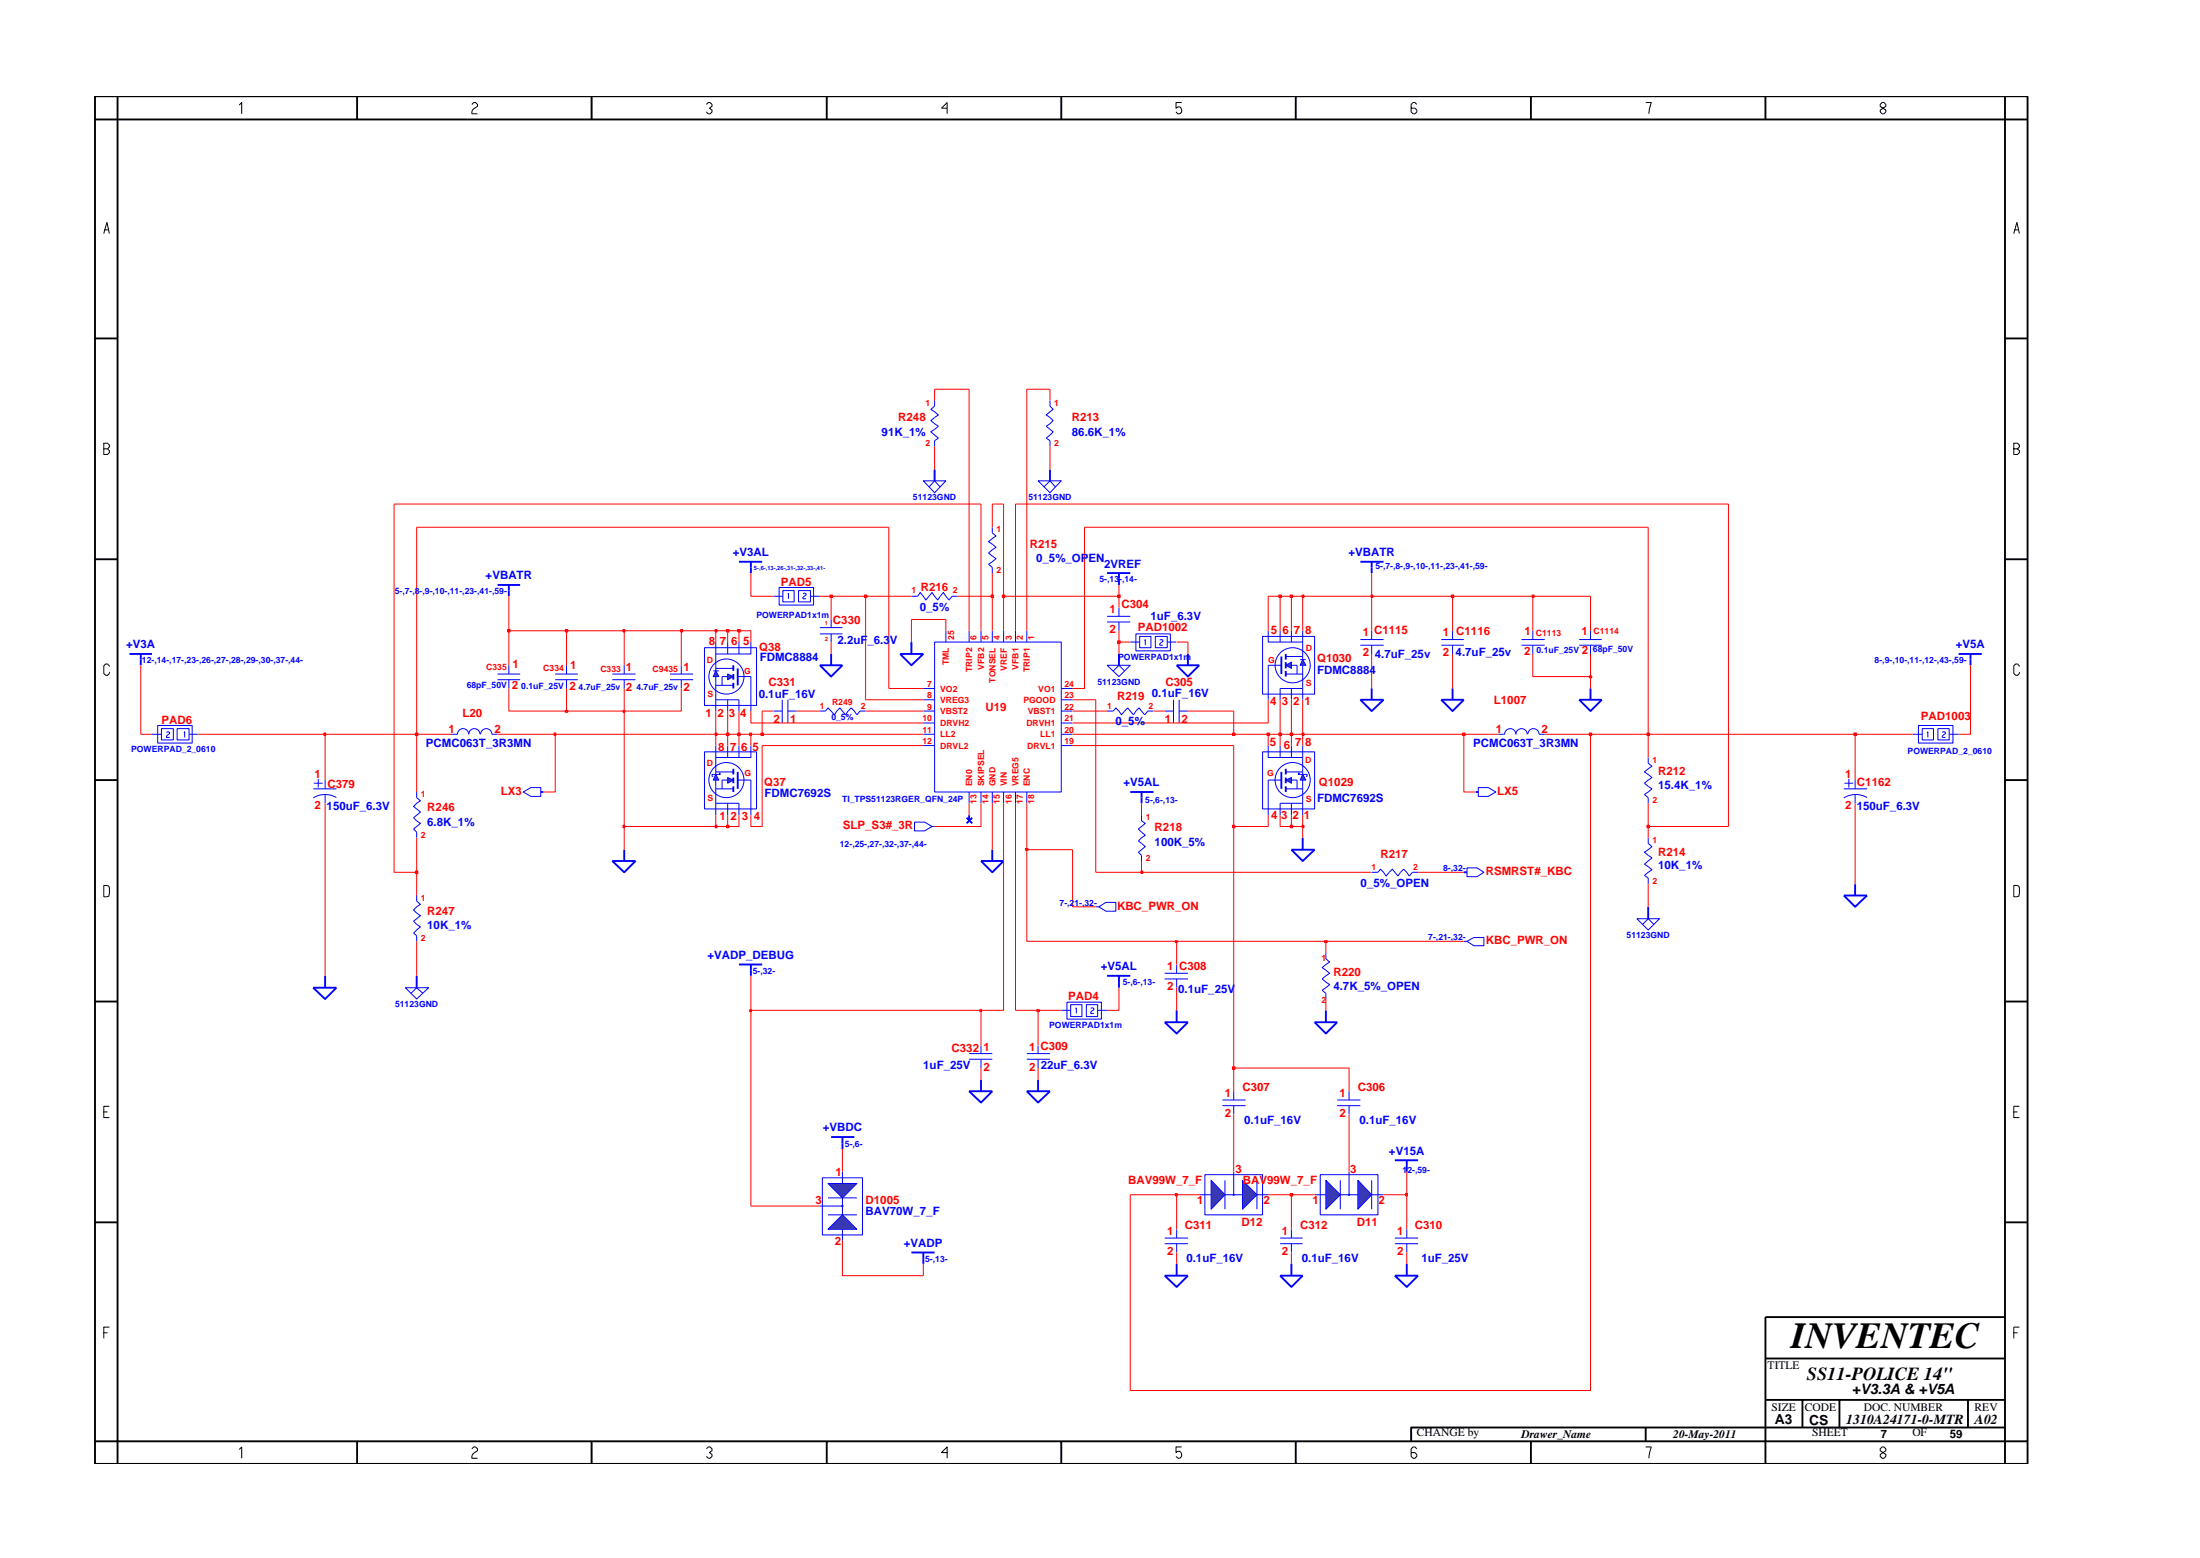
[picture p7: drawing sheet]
<svg xmlns="http://www.w3.org/2000/svg" width="297mm" height="210mm" viewBox="0 0 297 210" stroke-linecap="round" stroke-linejoin="round" font-family="sans-serif">
<g fill="none" stroke="#00f" stroke-width=".14">
<path d="M140.2 64.9h3.1l-1.5 1.6zM140.9 65.7l.9-.8 .7 .8M90.5 91h3.1M90.5 91.7h3.1M92 89.8v1.2M92 91.7v1.2M149.5 89.8h3.1l-1.5 1.5zM150.3 90.5l.8-.7 .7 .7M202.3 99.1h.8a.76 .76 0 0 1 .8-.8 .76 .76 0 0 1 .8 .8 .76 .76 0 0 1 .7-.8 .76 .76 0 0 1 .8 .8M206.3 99.1a.76 .76 0 0 1 .7-.8 .76 .76 0 0 1 .8 .8h.8M213.2 86.3h3.1M213.2 87.1h3.1"/>
<path d="M214.7 85.1v1.2M214.7 87.1v1.2M258.3 99.1h1.2M259 97.9h4.7v2.4h-4.7zM259.5 98.3h1.6v1.6h-1.6zM260.2 98.9l.1-.1v.7M261.6 98.3h1.6v1.6h-1.6zM262.2 98.8h.3h.2v.2a.58 .58 0 0 0-.5 .5h.5M263.2 99.1h1.2M56.3 106.9v.7l.5 .5-1 .7 1 .8-1 .8 1 .7-1 .8 .5 .4v.8M222.5 113.1v.7l.5 .4-1 .8 1 .8-1 .8 1 .8-1 .7 .5 .4v.8"/>
</g>
<path d="M141.8 63.4v1.5M151.1 88.3v1.5M158.9 89.8h3l-1.5 1.5zM160.4 88.3v1.5" fill="none" stroke="#00f" stroke-width=".25"/>
<path d="M167.8 159.3l1.9 1.9-1.9 2z" fill="#3c3cc8"/>
<path d="M167.8 159.3l1.9 1.9-1.9 2zM169.7 159.3v3.9M166.6 161.2h1.2M169.7 161.2h1.5" fill="none" stroke="#00f" stroke-width=".14"/>
<path d="M163.5 159.3l1.9 1.9-1.9 2z" fill="#3c3cc8"/>
<path d="M162.7 158.5h7.8v5.4h-7.8zM163.5 159.3l1.9 1.9-1.9 2zM165.4 159.3v3.9M166.6 158.1v3.1h-1.2M161.9 161.2h1.6" fill="none" stroke="#00f" stroke-width=".14"/>
<circle cx="166.6" cy="161.2" r=".08" fill="#3c3cc8"/>
<g fill="none" stroke="#00f" stroke-width=".14">
<path d="M126.2 54.1v.7l-.5 .4 1 .8-1 .8 1 .7-1 .8 1 .8-.5 .4v.7M60.9 99.1h.9a.76 .76 0 0 1 .7-.8 .76 .76 0 0 1 .8 .8 .76 .76 0 0 1 .7-.8 .76 .76 0 0 1 .8 .8M64.9 99.1a.76 .76 0 0 1 .8-.8 .76 .76 0 0 1 .7 .8h.8M75 91h3M75 91.7h3M76.5 89.8v1.2M76.5 91.7v1.2M124.7 99.1h1.5M124.7 92.9h1.5M124.7 94.4h1.5M124.7 96h1.5M124.7 97.6h1.5"/>
<path d="M126.2 86.6h17.1v20.3h-17.1zM127.7 85.1v1.5M130.8 85.1v1.5M132.5 85.1v1.5M134 85.1v1.5M135.5 85.1v1.5M137.1 85.1v1.5M138.6 85.1v1.5M143.3 99.1h1.5M143.3 92.9h1.5M143.3 94.4h1.5M143.3 96h1.5"/>
<path d="M143.3 97.6h1.5M70.6 106.9l1.1-.6h1.3v1.2h-1.3zM123.5 110.9h1.3l1 .6-1 .6h-1.3zM124.7 100.6h1.5M125.8 111.5h.4M130.8 106.9v1.5M132.5 106.9v1.5M134 106.9v1.5M135.5 106.9v1.5M137.1 106.9v1.5M138.6 106.9v1.5M143.3 100.6h1.5"/>
<path d="M171.2 105.3h1.8M185.2 117.7h.8l.4-.4 .7 .9 .9-.9 .8 .9 .7-.9 .8 .9 .4-.5h.8M222.5 102.2v.8l.5 .4-1 .8 1 .7-1 .8 1 .8-1 .7 .5 .4v.8"/>
<circle cx="166.6" cy="161.2" r=".08"/>
</g>
<g fill="none" stroke="#00f" stroke-width=".25">
<path d="M149.5 77.3h3.1M151.1 77.3v1.6M17.5 88.3h3M19 88.3v1.5M121.5 88.3h3.2l-1.6 1.5zM123.1 86.6v1.7M213.2 94.4h3.1l-1.6 1.6zM214.7 92.9v1.5M73 106.9h.4M173 104.2v2.3M174.4 114.7h3.1l-1.6 1.5zM175.9 113.1v1.6"/>
<path d="M42.3 133.3h3.1l-1.5 1.5zM43.9 131.7v1.6M157.3 138h3.1l-1.5 1.5zM158.9 136.3v1.7M123.1 169h3.1M124.7 169v1.5"/>
</g>
<path d="M175.9 104.5l.4 .8h-.8z" fill="#3c3cc8"/>
<path d="M175.5 104.5h.8M175.9 104.5l.4 .8h-.8z" fill="none" stroke="#00f" stroke-width=".14"/>
<path d="M173.6 105.3l.8-.4v.8z" fill="#3c3cc8"/>
<g fill="none" stroke="#00f" stroke-width=".14">
<path d="M141.8 54.1v.7l.4 .4-.9 .8 .9 .8-.9 .7 .9 .8-.9 .8 .5 .4v.7M67.2 91h3M67.2 91.7h3M68.7 89.8v1.2M68.7 91.7v1.2M82.7 91h3.1M82.7 91.7h3.1M84.3 89.8v1.2M84.3 91.7v1.2M149.5 83.2h3.1M149.5 83.9h3.1M151.1 82v1.2"/>
<path d="M151.1 83.9v1.2M152.6 86.6h1.3M153.4 85.5h4.6v2.3h-4.6zM153.9 85.9h1.5v1.5h-1.5zM154.6 86.5v-.2v.8M156 85.9h1.6v1.5h-1.6zM156.6 86.4l.2-.1 .2 .1v.2a.58 .58 0 0 0-.4 .5h.4M157.3 96h1.1M157.6 86.6h1.2M158.4 94.4v3.2M159.2 96h1.2M159.2 94.4v3.2"/>
<path d="M205.4 86.3h3.2M205.4 87.1h3.2M207 85.1v1.2M207 87.1v1.2M170.5 101.5h7v7.7h-7zM171.2 100.6v1.6h4.7M171.2 105.3v4.7M172.8 100.6v1.6M173.6 105.3l.8-.4v.8zM173.6 106.5h2.3M173.6 104.2h2.3M174.4 105.3h.7v1.2"/>
<path d="M174.4 100.6v1.6M174.4 108.4v1.6M175.5 104.3h-.2v.2h.2M175.9 100.6v3.9M175.9 105.3v4.7M175.9 108.4h-3.1v1.6M176.3 104.5h.2v.3h-.2M198.1 117.1h1.3l1 .6-1 .6h-1.3zM197.6 127h.5M198.1 127l.9-.5h1.4v1.1h-1.4zM165 148.5h3.2M165 149.2h3.2"/>
<path d="M166.6 147.3v1.2M166.6 149.2v1.2"/>
<circle cx="174.5" cy="105.3" r="2.37"/>
</g>
<g fill="none" stroke="#00f" stroke-width=".25">
<path d="M183.7 94.4h3.1l-1.6 1.6zM185.2 92.9v1.5M130.5 110.4l.8 .7M130.8 110v.8M131.3 110.4l-.8 .7M173.6 103.7v.8M173.6 104.9v.8M173.6 106.1v.8M197.6 117.7h.5M99.8 130.2h3.1M101.4 130.2v1.5M138.6 147.3h3.2l-1.6 1.5z"/>
<path d="M140.2 145.7v1.6M172.8 172.2h3.1l-1.5 1.5zM174.4 170.5v1.7"/>
</g>
<path d="M183.3 159.3l1.9 1.9-1.9 2z" fill="#3c3cc8"/>
<path d="M183.3 159.3l1.9 1.9-1.9 2zM185.2 159.3v3.9M182.2 161.2h1.1M185.2 161.2h1.6" fill="none" stroke="#00f" stroke-width=".14"/>
<path d="M179 159.3l2 1.9-2 2z" fill="#3c3cc8"/>
<path d="M178.3 158.5h7.7v5.4h-7.7zM179 159.3l2 1.9-2 2zM181 159.3v3.9M182.2 158.1v3.1h-1.2M177.5 161.2h1.5" fill="none" stroke="#00f" stroke-width=".14"/>
<circle cx="182.2" cy="161.2" r=".08" fill="#3c3cc8"/>
<g fill="none" stroke="#00f" stroke-width=".14">
<path d="M105.2 79.3h4.6v2.4h-4.6zM105.7 79.7h1.5v1.5h-1.5zM107.8 79.7h1.6v1.5h-1.6zM134 71.2v.7l.5 .4-1 .8 1 .8-1 .7 1 .8-1 .7 .5 .5v.7M104.4 96h1.2M104.4 80.5h1.3M105.6 94.4v3.2M106.4 96h1.2M106.4 94.4v3.2M106.4 80.2l.1-.2v.8M108.4 80.1l.3-.1 .1 .1v.2a.58 .58 0 0 0-.4 .5h.4M109.4 80.5h1.3"/>
<path d="M110.7 84.7h3M110.7 85.5h3M112.2 83.6v1.1M112.2 85.5v1.1M183.7 86.3h3.1M183.7 87.1h3.1M185.2 85.1v1.2M185.2 87.1v1.2M194.6 86.3h3M194.6 87.1h3M196.1 85.1v1.2M196.1 87.1v1.2"/>
<path d="M99.6 105.3h1.8M154.1 110v.8l.5 .3-.9 .8 .9 .8-.9 .8 .9 .7-.9 .8 .4 .4v.8M56.3 120.9v.7l.5 .4-1 .8 1 .8-1 .7 1 .8-1 .8 .5 .4v.7M143.3 136.3h1.3M144.1 135.2h4.6v2.3h-4.6zM144.6 135.6h1.5v1.6h-1.5zM145.2 136.2l.1-.2v.8M146.7 135.6h1.5v1.6h-1.5zM147.3 136.1l.2-.1 .2 .1v.2a.58 .58 0 0 0-.4 .5h.4M148.2 136.3h1.3M157.3 131.3h3.1M157.3 132.1h3.1"/>
<path d="M158.9 130.2v1.1M158.9 132.1v1.2M130.8 142.2h3.2M130.8 142.9h3.2M132.5 141.1v1.1M132.5 142.9v1.2M180.5 148.5h3.2M180.5 149.2h3.2M182.2 147.3v1.2M182.2 149.2v1.2M157.3 167.1h3.1M157.3 167.8h3.1"/>
<path d="M158.9 165.9v1.2M158.9 167.8v1.2M172.8 167.1h3.1M172.8 167.8h3.1M174.4 165.9v1.2M174.4 167.8v1.2M188.3 167.1h3.2M188.3 167.8h3.2M189.9 165.9v1.2M189.9 167.8v1.2"/>
<circle cx="182.2" cy="161.2" r=".08"/>
</g>
<g fill="none" stroke="#00f" stroke-width=".25">
<path d="M67.2 78.9h3M68.7 78.9v1.6M99.8 75.8h3.1M101.4 75.8v1.5M183.7 75.8h3.1M185.2 75.8v1.5M194.6 94.4h3l-1.5 1.6zM196.1 92.9v1.5M82.7 116.2h3.1l-1.5 1.5zM84.3 114.7v1.5M99.6 104.2v2.3M152.6 106.9h3.1"/>
<path d="M154.1 106.9v1.5M250.5 119.3v1.6M149.5 131.7h3.1M151.1 131.7v1.6M177.5 138h3l-1.5 1.5zM179 136.3v1.7M249 120.9h3.1l-1.6 1.5zM112.2 153.4h3.2M113.7 153.4v1.7M130.8 147.3h3.2l-1.5 1.5zM132.5 145.7v1.6M188.3 156.6h3.2"/>
<path d="M189.9 156.6v1.5M157.3 172.2h3.1l-1.5 1.5zM158.9 170.5v1.7M188.3 172.2h3.2l-1.6 1.5zM189.9 170.5v1.7"/>
</g>
<path d="M96.6 104.5l.5 .8h-.8z" fill="#3c3cc8"/>
<path d="M96.3 104.5h.8M96.6 104.5l.5 .8h-.8z" fill="none" stroke="#00f" stroke-width=".14"/>
<path d="M98.2 104.9l.8 .4-.8 .4z" fill="#3c3cc8"/>
<g fill="none" stroke="#00f" stroke-width=".14">
<path d="M95.1 101.5h7v7.7h-7zM96.3 104.5h-.2v.3h.2M96.6 106.5h2.4M96.6 104.2h2.4M96.6 100.6v3.9M96.6 105.3v4.7M96.6 108.4h3.2v1.6M97.1 104.3h.1v.2h-.1M98.2 104.9l.8 .4-.8 .4zM98.2 105.3h-.7v1.2M98.2 100.6v1.6M98.2 108.4v1.6"/>
<path d="M99.8 100.6v1.6M101.4 100.6v1.6h-4.8M101.4 105.3v4.7"/>
<circle cx="98.1" cy="105.3" r="2.37"/>
</g>
<path d="M99 103.7v.8M99 104.9v.8M99 106.1v.8" fill="none" stroke="#00f" stroke-width=".25"/>
<path d="M111.8 159.7h3.9l-2 2z" fill="#3c3cc8"/>
<path d="M111.8 159.7h3.9l-2 2z" fill="none" stroke="#00f" stroke-width=".14"/>
<path d="M113.7 163.9l2 2h-3.9z" fill="#3c3cc8"/>
<path d="M110.7 162.8h3M111.8 163.9h3.9M111.8 161.7h3.9M113.7 163.9l2 2h-3.9z" fill="none" stroke="#00f" stroke-width=".14"/>
<circle cx="113.7" cy="162.8" r=".08" fill="#3c3cc8"/>
<g fill="none" stroke="#00f" stroke-width=".14">
<path d="M20.5 99.1h1.3M21.3 97.9h4.6v2.4h-4.6zM21.8 98.3h1.6v1.6h-1.6zM22.5 98.8h.2h.2v.2a.58 .58 0 0 0-.4 .5h.4M23.9 98.3h1.6v1.6h-1.6zM24.8 98.9l.1-.1v.7M25.5 99.1h1.3M99.6 91.3h1.8M149.5 96h.8l.4-.5 .7 1 .9-1 .7 1 .8-1 .8 1 .4-.5h.7M179 128.6v.8l.5 .4-1 .8 1 .7-1 .8 1 .8-1 .7 .5 .5v.7M221 124h3.1l-1.6 1.5zM221.8 124.7l.7-.7 .8 .7"/>
<path d="M111 158.9h5.5v7.8h-5.5zM113.7 158.1v1.6M113.7 161.7v2.2M113.7 165.9v1.5"/>
<circle cx="113.7" cy="162.8" r=".08"/>
</g>
<path d="M99.6 90.2v2.3M222.5 122.4v1.6" fill="none" stroke="#00f" stroke-width=".25"/>
<path d="M96.6 90.5l.5 .8h-.8z" fill="#3c3cc8"/>
<path d="M96.3 90.5h.8M96.6 90.5l.5 .8h-.8z" fill="none" stroke="#00f" stroke-width=".14"/>
<path d="M98.2 91l.8 .3-.8 .4z" fill="#3c3cc8"/>
<g fill="none" stroke="#00f" stroke-width=".14">
<path d="M95.1 87.4h7v7.8h-7zM96.6 92.5h2.4M96.6 90.2h2.4M96.6 86.6v3.9M96.6 91.3v4.7M96.6 94.4h3.2v1.6M98.2 91l.8 .3-.8 .4zM98.2 91.3h-.7v1.2M98.2 86.6v1.7M98.2 94.4v1.6M99.8 86.6v1.7M101.4 86.6v1.7h-4.8"/>
<path d="M101.4 91.3v4.7M171.2 89.8h1.8"/>
<circle cx="98.1" cy="91.3" r="2.37"/>
</g>
<path d="M99 89.8v.7M99 91v.7M99 92.2v.7M173 88.6v2.4" fill="none" stroke="#00f" stroke-width=".25"/>
<path d="M175.9 89l.4 .8h-.8z" fill="#3c3cc8"/>
<path d="M175.5 89h.8M175.9 89l.4 .8h-.8z" fill="none" stroke="#00f" stroke-width=".14"/>
<path d="M173.6 89.8l.8-.4v.8z" fill="#3c3cc8"/>
<g fill="none" stroke="#00f" stroke-width=".14">
<path d="M124.7 64.9h3l-1.5 1.6zM125.4 65.7l.8-.8 .8 .8M110.7 96h.8l.3-.5 .8 1 .8-1 .8 1 .7-1 .8 1 .4-.5h.8M123.1 80.5h.8l.3-.5 .8 1 .8-1 .8 1 .8-1 .7 1 .5-.5h.7M170.5 85.9h7v7.8h-7zM171.2 85.1v1.5h4.7M171.2 89.8v4.6M172.8 85.1v1.5M173.6 89.8l.8-.4v.8zM173.6 91h2.3M173.6 88.6h2.3M174.4 89.8h.7v1.2"/>
<path d="M174.4 85.1v1.5M174.4 92.9v1.5M175.9 85.1v3.9M175.9 89.8v4.6M175.9 92.9h-3.1v1.5M42.3 106.5h3.1M42.4 105.7h1.2M43 105.1v1.2M43.9 105.3v1.2M43.9 107.2v1.2M45.4 107.6a3 3 0 0 0-3.1 .1M199.6 106.3h1.3l1.1 .6-1.1 .6h-1.3z"/>
<path d="M249 106.5h3.1M249 105.7h1.2M249.6 105.1v1.2M250.5 105.3v1.2M250.5 107.2v1.2M252.1 107.6a3 3 0 0 0-3.2 .1M54.7 133.3h3.2l-1.6 1.5zM55.5 134.1l.8-.8 .8 .8M147.9 122.4h.5M148.4 122.4l.9-.6h1.4v1.2h-1.4zM138.6 142.2h3.2M138.6 142.9h3.2"/>
<path d="M140.2 141.1v1.1M140.2 142.9v1.2"/>
<circle cx="174.5" cy="89.8" r="2.37"/>
</g>
<path d="M126.2 63.4v1.5M110.7 89.8h3l-1.5 1.5zM112.2 88.3v1.5M173.6 88.3v.7M173.6 89.4v.8M173.6 90.5v.8M264.4 88.3h3.2M266.1 88.3v1.5M132.5 116.2h3l-1.5 1.5zM134 114.7v1.5M199.3 106.9h.3M56.3 131.7v1.6" fill="none" stroke="#00f" stroke-width=".25"/>
<path d="M214.7 99.1v88.6h-62.1v-26.5h6.3v4.7M101.4 136.3v26.5h9.3M113.7 167.4v4.8h11v-1.7M158.9 169v1.5M174.4 161.2v4.7M174.4 169v1.5M189.9 161.2v4.7M189.9 169v1.5" fill="none" stroke="#f00" stroke-width=".14"/>
<path d="M158.7 161.1h.3v.3h-.3z" fill-rule="evenodd" fill="#8e2323"/>
<path d="M158.7 161.1h.3v.3h-.3zM158.9 161.2h3M171.2 161.2h3.2" fill="none" stroke="#f00" stroke-width=".14"/>
<path d="M174.2 161.1h.3v.3h-.3z" fill-rule="evenodd" fill="#8e2323"/>
<path d="M174.2 161.1h.3v.3h-.3zM174.4 161.2h3.1M186.8 161.2h3.1" fill="none" stroke="#f00" stroke-width=".14"/>
<path d="M189.8 161.1h.2v.3h-.2z" fill-rule="evenodd" fill="#8e2323"/>
<path d="M113.7 155.1v3M132.5 144.1v1.6M140.2 144.1v1.6M166.6 144.1v3.2M166.6 150.4v7.7M182.2 144.1v3.2M182.2 150.4v7.7M189.9 158.1v3.1M189.8 161.1h.2v.3h-.2z" fill="none" stroke="#f00" stroke-width=".14"/>
<path d="M166.4 144h.3v.3h-.3z" fill-rule="evenodd" fill="#8e2323"/>
<path d="M166.6 111.5v32.6h15.6M132.5 136.3v4.8M140.2 136.3v4.8M166.4 144h.3v.3h-.3z" fill="none" stroke="#f00" stroke-width=".14"/>
<path d="M101.2 136.3h.3v.2h-.3z" fill-rule="evenodd" fill="#8e2323"/>
<path d="M101.2 136.3h.3v.2h-.3zM101.4 131.7v4.6h31.1" fill="none" stroke="#f00" stroke-width=".14"/>
<path d="M132.3 136.3h.2v.2h-.2z" fill-rule="evenodd" fill="#8e2323"/>
<path d="M135.5 108.4v27.9h-3M137.1 108.4v27.9h3.1M132.3 136.3h.2v.2h-.2z" fill="none" stroke="#f00" stroke-width=".14"/>
<path d="M140 136.3h.3v.2h-.3z" fill-rule="evenodd" fill="#8e2323"/>
<path d="M43.9 108.4v23.3M56.3 127v4.7M138.6 125.5v1.5h20.3v3.2M140 136.3h.3v.2h-.3zM140.2 136.3h3.1M151.1 133.3v3h-1.6M158.9 133.3v3M179 127v1.6M179 134.8v1.5" fill="none" stroke="#f00" stroke-width=".14"/>
<path d="M158.7 126.9h.3v.3h-.3z" fill-rule="evenodd" fill="#8e2323"/>
<path d="M158.7 126.9h.3v.3h-.3zM158.9 127h20.1" fill="none" stroke="#f00" stroke-width=".14"/>
<path d="M178.8 126.9h.4v.3h-.4z" fill-rule="evenodd" fill="#8e2323"/>
<path d="M53.2 68v49.7h3.1v3.2M138.6 114.7v10.8M144.8 114.7v7.7h3.1M222.5 119.3v3.1M250.5 108.4v10.9M178.8 126.9h.4v.3h-.4zM179 127h18.6" fill="none" stroke="#f00" stroke-width=".14"/>
<path d="M56.1 117.5h.3v.4h-.3z" fill-rule="evenodd" fill="#8e2323"/>
<path d="M147.9 94.4v23.3h6.2M56.1 117.5h.3v.4h-.3zM56.3 113.1v4.6" fill="none" stroke="#f00" stroke-width=".14"/>
<path d="M154 117.5h.3v.4h-.3z" fill-rule="evenodd" fill="#8e2323"/>
<path d="M84.3 111.5v3.2M134 108.4v6.3M154 117.5h.3v.4h-.3zM154.1 116.2v1.5h31.1M191.5 117.7h6.1" fill="none" stroke="#f00" stroke-width=".14"/>
<path d="M138.5 114.5h.3v.3h-.3z" fill-rule="evenodd" fill="#8e2323"/>
<path d="M138.5 114.5h.3v.3h-.3zM138.6 108.4v6.3h6.2M175.9 111.5v1.6M222.5 111.5v1.6" fill="none" stroke="#f00" stroke-width=".14"/>
<path d="M84.1 111.4h.3v.3h-.3z" fill-rule="evenodd" fill="#8e2323"/>
<path d="M84.3 96v15.5h12.3M84.1 111.4h.3v.3h-.3z" fill="none" stroke="#f00" stroke-width=".14"/>
<path d="M96.6 111.4h.2v.3h-.2z" fill-rule="evenodd" fill="#8e2323"/>
<path d="M96.6 111.4h.2v.3h-.2zM96.6 110v1.5h1.6" fill="none" stroke="#f00" stroke-width=".14"/>
<path d="M98.1 111.4h.3v.3h-.3z" fill-rule="evenodd" fill="#8e2323"/>
<path d="M98.1 111.4h.3v.3h-.3zM98.2 110v1.5h1.6v-1.5M102.9 100.6v10.9h-1.5v-1.5M132.5 108.4v3.1h-6.3" fill="none" stroke="#f00" stroke-width=".14"/>
<path d="M166.4 111.4h.3v.3h-.3z" fill-rule="evenodd" fill="#8e2323"/>
<path d="M166.4 111.4h.3v.3h-.3zM166.6 100.6v10.9h4.6v-1.5M172.8 110v1.5h1.6" fill="none" stroke="#f00" stroke-width=".14"/>
<path d="M174.2 111.4h.3v.3h-.3z" fill-rule="evenodd" fill="#8e2323"/>
<path d="M174.2 111.4h.3v.3h-.3zM174.4 110v1.5h1.5" fill="none" stroke="#f00" stroke-width=".14"/>
<path d="M175.8 111.4h.3v.3h-.3z" fill-rule="evenodd" fill="#8e2323"/>
<path d="M175.8 111.4h.3v.3h-.3zM175.9 110v1.5" fill="none" stroke="#f00" stroke-width=".14"/>
<path d="M222.4 111.4h.3v.3h-.3z" fill-rule="evenodd" fill="#8e2323"/>
<g fill="none" stroke="#f00" stroke-width=".14">
<path d="M233.4 68v43.5h-10.9v-3.1M19 89.8v9.3h1.5M26.8 99.1h17.1v6.2M56.3 99.1v7.8M75 99.1v7.8h-1.6M96.6 99.1v1.5M98.2 99.1v1.5M99.8 99.1v1.5M101.4 99.1v1.5M171.2 99.1v1.5M172.8 99.1v1.5M174.4 99.1v1.5"/>
<path d="M175.9 99.1v1.5M197.6 99.1v7.8h1.7M222.5 99.1v3.1M250.5 99.1v6.2M102.9 100.6h21.8M130.8 108.4v1.6M144.8 100.6h21.8M154.1 108.4v1.6M222.4 111.4h.3v.3h-.3z"/>
</g>
<path d="M43.7 98.9h.3v.4h-.3z" fill-rule="evenodd" fill="#8e2323"/>
<path d="M43.7 98.9h.3v.4h-.3zM43.9 99.1h12.4" fill="none" stroke="#f00" stroke-width=".14"/>
<path d="M56.1 98.9h.3v.4h-.3z" fill-rule="evenodd" fill="#8e2323"/>
<path d="M56.3 71.2v27.9h4.6M56.1 98.9h.3v.4h-.3zM67.2 99.1h7.8" fill="none" stroke="#f00" stroke-width=".14"/>
<path d="M74.8 98.9h.3v.4h-.3z" fill-rule="evenodd" fill="#8e2323"/>
<path d="M74.8 98.9h.3v.4h-.3zM75 99.1h21.6" fill="none" stroke="#f00" stroke-width=".14"/>
<path d="M96.6 98.9h.2v.4h-.2z" fill-rule="evenodd" fill="#8e2323"/>
<path d="M96.6 98.9h.2v.4h-.2zM96.6 96v3.1h1.6" fill="none" stroke="#f00" stroke-width=".14"/>
<path d="M98.1 98.9h.3v.4h-.3z" fill-rule="evenodd" fill="#8e2323"/>
<path d="M98.1 98.9h.3v.4h-.3zM98.2 96v3.1h1.6" fill="none" stroke="#f00" stroke-width=".14"/>
<path d="M99.6 98.9h.3v.4h-.3z" fill-rule="evenodd" fill="#8e2323"/>
<path d="M99.6 98.9h.3v.4h-.3zM99.8 96v3.1h1.6" fill="none" stroke="#f00" stroke-width=".14"/>
<path d="M101.2 98.9h.3v.4h-.3z" fill-rule="evenodd" fill="#8e2323"/>
<path d="M101.2 98.9h.3v.4h-.3zM101.4 99.1h1.5" fill="none" stroke="#f00" stroke-width=".14"/>
<path d="M102.7 98.9h.4v.4h-.4z" fill-rule="evenodd" fill="#8e2323"/>
<path d="M102.7 98.9h.4v.4h-.4zM102.9 96v3.1h21.8M144.8 99.1h21.8" fill="none" stroke="#f00" stroke-width=".14"/>
<path d="M166.4 98.9h.3v.4h-.3z" fill-rule="evenodd" fill="#8e2323"/>
<path d="M166.4 98.9h.3v.4h-.3zM166.6 96v3.1h4.6" fill="none" stroke="#f00" stroke-width=".14"/>
<path d="M171.1 98.9h.3v.4h-.3z" fill-rule="evenodd" fill="#8e2323"/>
<path d="M171.1 98.9h.3v.4h-.3zM171.2 99.1h1.6" fill="none" stroke="#f00" stroke-width=".14"/>
<path d="M172.7 98.9h.3v.4h-.3z" fill-rule="evenodd" fill="#8e2323"/>
<path d="M172.7 98.9h.3v.4h-.3zM172.8 94.4v4.7h1.6" fill="none" stroke="#f00" stroke-width=".14"/>
<path d="M174.2 98.9h.3v.4h-.3z" fill-rule="evenodd" fill="#8e2323"/>
<path d="M174.2 98.9h.3v.4h-.3zM174.4 94.4v4.7h1.5" fill="none" stroke="#f00" stroke-width=".14"/>
<path d="M175.8 98.9h.3v.4h-.3z" fill-rule="evenodd" fill="#8e2323"/>
<path d="M175.8 98.9h.3v.4h-.3zM175.9 94.4v4.7h21.7" fill="none" stroke="#f00" stroke-width=".14"/>
<path d="M197.5 98.9h.3v.4h-.3z" fill-rule="evenodd" fill="#8e2323"/>
<path d="M197.5 98.9h.3v.4h-.3zM197.6 99.1h4.7M208.6 99.1h6.1" fill="none" stroke="#f00" stroke-width=".14"/>
<path d="M214.6 98.9h.3v.4h-.3z" fill-rule="evenodd" fill="#8e2323"/>
<path d="M214.6 98.9h.3v.4h-.3zM214.7 99.1h7.8" fill="none" stroke="#f00" stroke-width=".14"/>
<path d="M222.4 98.9h.3v.4h-.3z" fill-rule="evenodd" fill="#8e2323"/>
<path d="M222.5 71.2v27.9h28M222.4 98.9h.3v.4h-.3z" fill="none" stroke="#f00" stroke-width=".14"/>
<path d="M250.3 98.9h.3v.4h-.3z" fill-rule="evenodd" fill="#8e2323"/>
<path d="M68.7 92.9v3.1h7.8M101.4 96v1.6h23.3M171.2 94.4v3.2h-26.4M250.3 98.9h.3v.4h-.3zM250.5 99.1h7.8M266.1 89.8v9.3h-1.7" fill="none" stroke="#f00" stroke-width=".14"/>
<path d="M76.3 95.9h.4v.2h-.4z" fill-rule="evenodd" fill="#8e2323"/>
<path d="M76.3 95.9h.4v.2h-.4zM76.5 92.9v3.1h7.8" fill="none" stroke="#f00" stroke-width=".14"/>
<path d="M84.1 95.9h.3v.2h-.3z" fill-rule="evenodd" fill="#8e2323"/>
<g fill="none" stroke="#f00" stroke-width=".14">
<path d="M120 71.2v21.7h4.7M146.4 71.2v21.7h-1.6M84.1 95.9h.3v.2h-.3zM84.3 92.9v3.1h7.7v-3.1M102.9 96h1.5M107.6 96h3.1M116.9 96h7.8M116.9 80.5v13.9h7.8M144.8 96h4.7M144.8 94.4h3.1M155.7 96h1.6M160.4 96h6.2"/>
<path d="M185.2 88.3v4.6M196.1 88.3v4.6M207 88.3v3h7.7v1.6"/>
</g>
<path d="M214.6 91.2h.3v.3h-.3z" fill-rule="evenodd" fill="#8e2323"/>
<g fill="none" stroke="#f00" stroke-width=".14">
<path d="M68.7 85.1v4.7M76.5 85.1v4.7M84.3 85.1v4.7M92 85.1v4.7M96.6 85.1v1.5M98.2 85.1v1.5M99.8 85.1v1.5M101.4 85.1v1.5M112.2 86.6v1.7M123.1 83.6v3M151.1 86.6v1.7M160.4 86.6v1.7"/>
<path d="M214.6 91.2h.3v.3h-.3zM214.7 88.3v3"/>
</g>
<path d="M150.9 86.5h.3v.3h-.3z" fill-rule="evenodd" fill="#8e2323"/>
<path d="M150.9 86.5h.3v.3h-.3zM151.1 85.1v1.5h1.5M158.9 86.6h1.5" fill="none" stroke="#f00" stroke-width=".14"/>
<path d="M68.5 85h.4v.3h-.4z" fill-rule="evenodd" fill="#8e2323"/>
<path d="M68.5 85h.4v.3h-.4zM68.7 80.5v4.6h7.8" fill="none" stroke="#f00" stroke-width=".14"/>
<path d="M76.3 85h.4v.3h-.4z" fill-rule="evenodd" fill="#8e2323"/>
<path d="M76.3 85h.4v.3h-.4zM76.5 85.1h7.8" fill="none" stroke="#f00" stroke-width=".14"/>
<path d="M84.1 85h.3v.3h-.3z" fill-rule="evenodd" fill="#8e2323"/>
<path d="M84.1 85h.3v.3h-.3zM84.3 85.1h7.7" fill="none" stroke="#f00" stroke-width=".14"/>
<path d="M91.9 85h.3v.3h-.3z" fill-rule="evenodd" fill="#8e2323"/>
<path d="M91.9 85h.3v.3h-.3zM92 85.1h4.6" fill="none" stroke="#f00" stroke-width=".14"/>
<path d="M96.6 85h.2v.3h-.2z" fill-rule="evenodd" fill="#8e2323"/>
<path d="M96.6 85h.2v.3h-.2zM96.6 85.1h1.6" fill="none" stroke="#f00" stroke-width=".14"/>
<path d="M98.1 85h.3v.3h-.3z" fill-rule="evenodd" fill="#8e2323"/>
<path d="M98.1 85h.3v.3h-.3zM98.2 85.1h1.6" fill="none" stroke="#f00" stroke-width=".14"/>
<path d="M99.6 85h.3v.3h-.3z" fill-rule="evenodd" fill="#8e2323"/>
<g fill="none" stroke="#f00" stroke-width=".14">
<path d="M130.8 52.5v32.6M138.6 52.5v32.6M101.4 77.3v3.2h3M132.5 68v17.1M137.1 68v17.1M99.6 85h.3v.3h-.3zM99.8 85.1h1.6M110.7 80.5h1.5v3.1M123.1 83.6h4.6v1.5M134 80.5v4.6M135.5 80.5v4.6M151.1 80.5v1.5"/>
<path d="M171.2 80.5v4.6M172.8 80.5v4.6M174.4 80.5v4.6M175.9 80.5v4.6M185.2 80.5v4.6M196.1 80.5v4.6M207 80.5v4.6M214.7 80.5v4.6"/>
</g>
<path d="M112 80.3h.4v.3h-.4z" fill-rule="evenodd" fill="#8e2323"/>
<path d="M112 80.3h.4v.3h-.4zM112.2 80.5h4.7" fill="none" stroke="#f00" stroke-width=".14"/>
<path d="M116.7 80.3h.3v.3h-.3z" fill-rule="evenodd" fill="#8e2323"/>
<path d="M116.7 80.3h.3v.3h-.3zM116.9 80.5h6.2M129.3 80.5h4.7" fill="none" stroke="#f00" stroke-width=".14"/>
<path d="M133.8 80.3h.3v.3h-.3z" fill-rule="evenodd" fill="#8e2323"/>
<path d="M134 77.3v3.2M133.8 80.3h.3v.3h-.3z" fill="none" stroke="#f00" stroke-width=".14"/>
<path d="M135.3 80.3h.4v.3h-.4z" fill-rule="evenodd" fill="#8e2323"/>
<path d="M135.5 68v12.5h15.6M135.3 80.3h.4v.3h-.4z" fill="none" stroke="#f00" stroke-width=".14"/>
<path d="M150.9 80.3h.3v.3h-.3z" fill-rule="evenodd" fill="#8e2323"/>
<path d="M151.1 78.9v1.6M150.9 80.3h.3v.3h-.3zM171.2 80.5h1.6" fill="none" stroke="#f00" stroke-width=".14"/>
<path d="M172.7 80.3h.3v.3h-.3z" fill-rule="evenodd" fill="#8e2323"/>
<path d="M172.7 80.3h.3v.3h-.3zM172.8 80.5h1.6" fill="none" stroke="#f00" stroke-width=".14"/>
<path d="M174.2 80.3h.3v.3h-.3z" fill-rule="evenodd" fill="#8e2323"/>
<path d="M174.2 80.3h.3v.3h-.3zM174.4 80.5h1.5" fill="none" stroke="#f00" stroke-width=".14"/>
<path d="M175.8 80.3h.3v.3h-.3z" fill-rule="evenodd" fill="#8e2323"/>
<path d="M175.8 80.3h.3v.3h-.3zM175.9 80.5h9.3" fill="none" stroke="#f00" stroke-width=".14"/>
<path d="M185.1 80.3h.3v.3h-.3z" fill-rule="evenodd" fill="#8e2323"/>
<path d="M185.2 77.3v3.2h10.9M185.1 80.3h.3v.3h-.3z" fill="none" stroke="#f00" stroke-width=".14"/>
<path d="M196 80.3h.3v.3h-.3z" fill-rule="evenodd" fill="#8e2323"/>
<path d="M196 80.3h.3v.3h-.3zM196.1 80.5h10.9" fill="none" stroke="#f00" stroke-width=".14"/>
<path d="M206.9 80.3h.2v.3h-.2z" fill-rule="evenodd" fill="#8e2323"/>
<path d="M130.8 52.5h-4.6v1.6M138.6 52.5h3.2v1.6M53.2 68h79.3M56.3 71.2h63.7M126.2 60.2v3.2M135.5 68h-1.5v3.2M137.1 68h96.3M141.8 60.2v3.2M146.4 71.2h76.1M206.9 80.3h.2v.3h-.2zM207 80.5h7.7" fill="none" stroke="#f00" stroke-width=".14"/>
<g fill="none" stroke="#000" stroke-width=".25">
<path d="M12.8 13h261v184.6h-261zM12.8 16.1h261M15.9 13v184.6M48.2 13v3.1M79.9 13v3.1M111.6 13v3.1M143.3 13v3.1M175 13v3.1M206.7 13v3.1M238.4 13v3.1M270.7 13v184.6M12.8 45.7h3.1"/>
<path d="M270.7 45.7h3.1M12.8 75.5h3.1M270.7 75.5h3.1M12.8 105.3h3.1M270.7 105.3h3.1M12.8 135.2h3.1M270.7 135.2h3.1M12.8 165h3.1M270.7 165h3.1M270.7 177.7h-32.3v19.9M12.8 194.5h261M48.2 194.5v3.1"/>
<path d="M79.9 194.5v3.1M111.6 194.5v3.1M143.3 194.5v3.1M175 194.5v3.1M206.7 194.5v3.1M222.2 192.6v1.9M238.4 183.3h32.3M238.4 188.9h32.3M243.4 188.9v3.7M248.4 188.9v3.7M265.7 188.9v3.7M270.7 192.6h-80.2v1.9"/>
</g>
<g fill="none" stroke="#000" stroke-width=".14">
<path d="M32.3 14.2l.3-.4v1.6M63.7 14.1l.3-.3h.2l.3 .3v.2l-.7 .6-.1 .2v.3h.8M95.4 14.1l.2-.3h.3l.2 .3v.2l-.3 .3 .3 .3v.2l-.2 .3h-.3l-.2-.3M127.9 14.6h-.8l.8-.8v1.6M159.5 13.8h-.7v.8l.2-.2a.5 .5 0 0 1 .5 .7l-.2 .3h-.3l-.2-.3M191.3 14.1l-.3-.3h-.2l-.3 .3v1l.3 .3h.2l.3-.3v-.2l-.3-.3h-.5M222.2 13.8h.8l-.4 1.6M254.1 13.8l-.2 .3v.2l.7 .6v.2l-.2 .3h-.3l-.2-.3v-.2l.7-.6v-.2l-.2-.3zM14 31.5l.4-1.5 .4 1.5M14.1 31h.6M271.9 31.5l.4-1.5 .4 1.5M272 31h.6"/>
<path d="M14 59.8h.5l.3 .3v.2l-.3 .3 .3 .2v.3l-.3 .2h-.5zM14 60.6h.5M271.9 60.6h.5l.3-.3v-.2l-.3-.3h-.5v1.5h.5l.3-.2v-.3l-.3-.2M14.8 89.9l-.3-.3h-.2l-.3 .3v1l.3 .2h.2l.3-.2v-.2M272.7 89.9l-.3-.3h-.3l-.2 .3v1l.2 .2h.3l.3-.2v-.2M14 119.5l.7 .1 .1 .2-.1 1.1-.7 .1zM271.9 119.5l.7 .1 .1 .2-.1 1.1-.7 .1zM14 150.1h.5M14.8 149.3h-.8v1.5h.8M271.9 150.1h.5M272.7 149.3h-.8v1.5h.8M14 179.9h.5"/>
<path d="M14.8 179.1h-.8v1.5M271.9 179.9h.5M272.7 179.1h-.8v1.5M32.3 195.6l.3-.3v1.5M63.7 195.5l.3-.2h.2l.3 .2v.3l-.7 .5-.1 .5h.8M95.4 195.5l.2-.2h.3l.2 .2v.3l-.3 .2 .3 .3v.2l-.2 .3h-.3l-.2-.3M127.9 196h-.8l.8-.7v1.5M159.5 195.3h-.7v.7l.2-.1a.5 .5 0 0 1 .5 .6l-.2 .3h-.3l-.2-.3M191.3 195.5l-.3-.2h-.2l-.3 .2v1l.3 .3h.2l.3-.3v-.2l-.3-.3h-.5M222.2 195.3h.8l-.4 1.5M253.9 195.5l.2-.2h.3l.2 .2v.3l-.7 .5v.2l.2 .3h.3l.2-.3v-.2l-.7-.5z"/>
</g>
<text font-size="5" x="241.8" y="181.9">INVENTEC</text>
<text font-size="2.5" x="244" y="186.3">SS11-POLICE 14&quot;</text>
<g font-size="1.9">
<text x="250" y="188.1">+V3.3A &amp; +V5A</text>
<text x="239.6" y="192.2">A3</text>
<text x="244.3" y="192.3">CS</text>
<text x="249.3" y="192.2">1310A24171-0-MTR</text>
<text x="266.6" y="192.2">A02</text>
</g>
<g font-size="1.6" fill="#00f">
<text x="119" y="58.8">91K_1%</text>
<text x="144.7" y="58.8">86.6K_1%</text>
<text x="98.9" y="75">+V3AL</text>
<text x="139.9" y="75.8">0_5%_OPEN</text>
<text x="149.1" y="76.7">2VREF</text>
<text x="182.1" y="75">+VBATR</text>
<text x="65.6" y="78.1">+VBATR</text>
<text x="124.2" y="82.4">0_5%</text>
<text x="155.3" y="83.6">1uF_6.3V</text>
<text x="17" y="87.4">+V3A</text>
<text x="102.6" y="89.3">FDMC8884</text>
<text x="113.1" y="86.9">2.2uF_6.3V</text>
<text x="185.6" y="88.8">4.7uF_25v</text>
<text x="196.5" y="88.6">4.7uF_25v</text>
<text x="264.1" y="87.4">+V5A</text>
<text x="102.4" y="94.2">0.1uF_16V</text>
<text x="155.5" y="94.1">0.1uF_16V</text>
<text x="177.8" y="91">FDMC8884</text>
<text x="57.5" y="100.9">PCMC063T_3R3MN</text>
<text x="150.6" y="97.9">0_5%</text>
<text x="198.9" y="100.9">PCMC063T_3R3MN</text>
<text x="103.2" y="107.6">FDMC7692S</text>
<text x="151.7" y="106.1">+V5AL</text>
<text x="223.9" y="106.5">15.4K_1%</text>
<text x="44.1" y="109.2">150uF_6.3V</text>
<text x="57.7" y="111.4">6.8K_1%</text>
<text x="177.8" y="108.2">FDMC7692S</text>
<text x="250.7" y="109.3">150uF_6.3V</text>
<text x="155.9" y="114.2">100K_5%</text>
<text x="183.7" y="119.7">0_5%_OPEN</text>
<text x="223.9" y="117.2">10K_1%</text>
<text x="57.7" y="125.4">10K_1%</text>
<text x="95.5" y="129.4">+VADP_DEBUG</text>
<text x="148.6" y="130.9">+V5AL</text>
<text x="159.1" y="134">0.1uF_25V</text>
<text x="180" y="133.6">4.7K_5%_OPEN</text>
<text x="124.7" y="144.2">1uF_25V</text>
<text x="140.5" y="144.2">22uF_6.3V</text>
<text x="111.1" y="152.7">+VBDC</text>
<text x="168" y="151.7">0.1uF_16V</text>
<text x="183.6" y="151.7">0.1uF_16V</text>
<text x="187.5" y="155.8">+V15A</text>
<text x="116.9" y="164">BAV70W_7_F</text>
<text x="122" y="168.3">+VADP</text>
<text x="160.2" y="170.3">0.1uF_16V</text>
<text x="175.8" y="170.3">0.1uF_16V</text>
<text x="191.9" y="170.3">1uF_25V</text>
</g>
<g font-size="1.6" fill="#f00">
<text x="121.3" y="56.8">R248</text>
<text x="144.7" y="56.8">R213</text>
<text x="139" y="73.9">R215</text>
<text x="105.4" y="79">PAD5</text>
<text x="124.3" y="79.7">R216</text>
<text x="149.8" y="82.7">1</text>
<text x="151.4" y="82.1">C304</text>
<text x="95.7" y="87.1">8</text>
<text x="97.2" y="87.1">7 6 5</text>
<text x="102.5" y="87.8">Q38</text>
<text x="112.5" y="84.3">C330</text>
<text x="149.8" y="85.5">2</text>
<text x="153.6" y="85.2">PAD1002</text>
<text x="171.6" y="85.5">5</text>
<text x="173.2" y="85.5">6</text>
<text x="174.7" y="85.5">7</text>
<text x="176.2" y="85.5">8</text>
<text x="177.8" y="89.4">Q1030</text>
<text x="184" y="85.9">1 C1115</text>
<text x="184" y="88.5">2</text>
<text x="194.8" y="85.9">1 C1116</text>
<text x="194.8" y="88.5">2</text>
<text x="205.8" y="88.4">2</text>
<text x="205.8" y="85.7">1</text>
<text x="213.5" y="85.7">1</text>
<text x="213.6" y="88.3">2</text>
<text x="69.1" y="92.9">2</text>
<text x="69.2" y="90.1">1</text>
<text x="76.9" y="93.1">2</text>
<text x="77" y="90.2">1</text>
<text x="84.5" y="90.5">1</text>
<text x="84.5" y="93.2">2</text>
<text x="92.3" y="90.5">1</text>
<text x="92.3" y="93.2">2</text>
<text x="103.7" y="92.6">C331</text>
<text x="133.1" y="96">U19</text>
<text x="150.8" y="94.5">R219</text>
<text x="157.4" y="92.6">C305</text>
<text x="171.5" y="95.2">4</text>
<text x="173.1" y="95.2">3</text>
<text x="174.6" y="95.2">2</text>
<text x="176.1" y="95.2">1</text>
<text x="201.7" y="95">L1007</text>
<text x="21.8" y="97.7">PAD6</text>
<text x="60.6" y="98.9">1</text>
<text x="62.4" y="96.8">L20</text>
<text x="66.7" y="98.9">2</text>
<text x="95.3" y="96.7">1 2 3</text>
<text x="97" y="101.4">8</text>
<text x="98.6" y="101.4">7 6 5</text>
<text x="99.9" y="96.7">4</text>
<text x="104.4" y="97.6">2</text>
<text x="106.7" y="97.6">1</text>
<text x="157.3" y="97.6">1</text>
<text x="159.5" y="97.6">2</text>
<text x="171.5" y="100.6">5</text>
<text x="173.3" y="101">6</text>
<text x="174.8" y="100.7">7</text>
<text x="176.2" y="100.6">8</text>
<text x="202" y="98.9">1</text>
<text x="208.1" y="98.9">2</text>
<text x="259.4" y="97.2">PAD1003</text>
<text x="42.4" y="104.9">1</text>
<text x="44.2" y="106.3">C379</text>
<text x="67.6" y="107.3">LX3</text>
<text x="103.2" y="106">Q37</text>
<text x="178.1" y="106.1">Q1029</text>
<text x="202.1" y="107.3">LX5</text>
<text x="223.9" y="104.6">R212</text>
<text x="249.1" y="104.9">1</text>
<text x="250.7" y="106">C1162</text>
<text x="42.4" y="109.2">2</text>
<text x="57.7" y="109.5">R246</text>
<text x="97.1" y="110.7">1 2 3</text>
<text x="101.8" y="110.7">4</text>
<text x="113.8" y="111.9">SLP_S3#_3R</text>
<text x="155.9" y="112.2">R218</text>
<text x="171.6" y="110.5">4</text>
<text x="173" y="110.5">3</text>
<text x="174.5" y="110.5">2</text>
<text x="176" y="110.5">1</text>
<text x="249.1" y="109.2">2</text>
<text x="186.4" y="115.9">R217</text>
<text x="200.6" y="118.1">RSMRST#_KBC</text>
<text x="223.9" y="115.5">R214</text>
<text x="57.7" y="123.5">R247</text>
<text x="150.8" y="122.8">KBC_PWR_ON</text>
<text x="157.6" y="130.9">1 C308</text>
<text x="180" y="131.7">R220</text>
<text x="200.6" y="127.4">KBC_PWR_ON</text>
<text x="144.2" y="134.9">PAD4</text>
<text x="157.6" y="133.7">2</text>
<text x="128.5" y="141.9">C332</text>
<text x="132.8" y="141.8">1</text>
<text x="138.9" y="141.8">1 C309</text>
<text x="132.8" y="144.5">2</text>
<text x="138.9" y="144.5">2</text>
<text x="165.4" y="148">1</text>
<text x="167.8" y="147.2">C307</text>
<text x="180.9" y="148">1</text>
<text x="183.3" y="147.2">C306</text>
<text x="165.4" y="150.7">2</text>
<text x="180.9" y="150.7">2</text>
<text x="112.8" y="158.7">1</text>
<text x="152.3" y="159.8">BAV99W_7_F</text>
<text x="166.8" y="158.3">3</text>
<text x="167.8" y="159.8">BAV99W_7_F</text>
<text x="182.3" y="158.3">3</text>
<text x="110.1" y="162.4">3</text>
<text x="116.9" y="162.5">D1005</text>
<text x="157.6" y="166.7">1</text>
<text x="160" y="165.8">C311</text>
<text x="161.6" y="162.5">1</text>
<text x="167.6" y="165.5">D12</text>
<text x="170.6" y="162.5">2</text>
<text x="173.1" y="166.7">1</text>
<text x="175.5" y="165.8">C312</text>
<text x="177.2" y="162.5">1</text>
<text x="183.2" y="165.5">D11</text>
<text x="186.1" y="162.5">2</text>
<text x="188.6" y="166.7">1</text>
<text x="191" y="165.8">C310</text>
<text x="112.7" y="168">2</text>
<text x="157.6" y="169.4">2</text>
<text x="173.1" y="169.4">2</text>
<text x="188.6" y="169.4">2</text>
</g>
<g font-size="1.6">
<text x="238.7" y="184.8">TITLE</text>
<text x="239.2" y="190.4">SIZE</text>
<text x="243.7" y="190.4">CODE</text>
<text x="251.6" y="190.4">DOC. NUMBER</text>
<text x="266.6" y="190.4">REV</text>
<text x="191.3" y="193.8">CHANGE by</text>
<text x="205.4" y="194.1">Drawer_Name</text>
<text x="225.9" y="194.1">20-May-2011</text>
<text x="244.7" y="193.8">SHEET</text>
<text x="253.9" y="194.1">7</text>
<text x="258.2" y="193.8">OF</text>
<text x="263.3" y="194.1">59</text>
</g>
<g font-size="1.2" fill="#f00">
<text x="124.9" y="54.7">1</text>
<text x="142.4" y="54.7">1</text>
<text x="124.9" y="60.2">2</text>
<text x="142.4" y="60.2">2</text>
<text x="134.6" y="71.7">1</text>
<text x="134.6" y="77.3">2</text>
<text x="123" y="80">1</text>
<text x="128.7" y="80">2</text>
<text x="95.5" y="89.4">D</text>
<text x="128.1" y="89.8" transform="rotate(-90 128.1 89.8)">TML</text>
<text x="128.8" y="86.3" transform="rotate(-90 128.8 86.3)">25</text>
<text x="131.9" y="86.3" transform="rotate(-90 131.9 86.3)">6</text>
<text x="133.5" y="86.3" transform="rotate(-90 133.5 86.3)">5</text>
<text x="135" y="86.3" transform="rotate(-90 135 86.3)">4</text>
<text x="136.6" y="86.3" transform="rotate(-90 136.6 86.3)">3</text>
<text x="138.1" y="86.3" transform="rotate(-90 138.1 86.3)">2</text>
<text x="139.6" y="86.3" transform="rotate(-90 139.6 86.3)">1</text>
<text x="171.2" y="89.4">G</text>
<text x="176.3" y="87.8">D</text>
<text x="207.4" y="85.9">C1113</text>
<text x="215.2" y="85.6">C1114</text>
<text x="65.7" y="90.4">C335</text>
<text x="73.4" y="90.5">C334</text>
<text x="81.1" y="90.6">C333</text>
<text x="88.1" y="90.6">C9435</text>
<text x="95.5" y="94.1">S</text>
<text x="100.5" y="91">G</text>
<text x="110.7" y="95.6">1</text>
<text x="112.3" y="95.2">R249</text>
<text x="116.2" y="95.6">2</text>
<text x="125.2" y="94.3">8</text>
<text x="125.2" y="95.8">9</text>
<text x="125.2" y="92.7">7</text>
<text x="126.9" y="94.9">VREG3</text>
<text x="126.9" y="93.3">VO2</text>
<text x="131.3" y="90.7" transform="rotate(-90 131.3 90.7)">TRIP2</text>
<text x="132.9" y="90.4" transform="rotate(-90 132.9 90.4)">VFB2</text>
<text x="134.4" y="92.1" transform="rotate(-90 134.4 92.1)">TONSEL</text>
<text x="135.9" y="90.5" transform="rotate(-90 135.9 90.5)">VREF</text>
<text x="137.5" y="90.4" transform="rotate(-90 137.5 90.4)">VFB1</text>
<text x="138.2" y="94.9">PGOOD</text>
<text x="139.1" y="90.7" transform="rotate(-90 139.1 90.7)">TRIP1</text>
<text x="140.2" y="93.3">VO1</text>
<text x="143.7" y="94.3">23</text>
<text x="143.7" y="95.8">22</text>
<text x="143.7" y="92.7">24</text>
<text x="149.5" y="95.6">1</text>
<text x="155.1" y="95.6">2</text>
<text x="176.3" y="92.6">S</text>
<text x="124.5" y="97.3">10</text>
<text x="124.5" y="100.4">12</text>
<text x="124.5" y="98.9">11</text>
<text x="126.9" y="98">DRVH2</text>
<text x="126.9" y="101">DRVL2</text>
<text x="126.9" y="96.4">VBST2</text>
<text x="126.9" y="99.5">LL2</text>
<text x="138.6" y="98">DRVH1</text>
<text x="138.7" y="101">DRVL1</text>
<text x="138.8" y="96.4">VBST1</text>
<text x="140.5" y="99.5">LL1</text>
<text x="143.7" y="100.4">19</text>
<text x="143.7" y="98.9">20</text>
<text x="143.7" y="97.3">21</text>
<text x="56.8" y="107.6">1</text>
<text x="95.5" y="103.4">D</text>
<text x="100.5" y="104.8">G</text>
<text x="131.3" y="106.1" transform="rotate(-90 131.3 106.1)">EN0</text>
<text x="132.9" y="106.1" transform="rotate(-90 132.9 106.1)">SKIPSEL</text>
<text x="134.4" y="106.1" transform="rotate(-90 134.4 106.1)">GND</text>
<text x="135.9" y="106.1" transform="rotate(-90 135.9 106.1)">VIN</text>
<text x="137.5" y="106.1" transform="rotate(-90 137.5 106.1)">VREG5</text>
<text x="139.1" y="106.1" transform="rotate(-90 139.1 106.1)">ENC</text>
<text x="171.1" y="104.8">G</text>
<text x="176.2" y="103">D</text>
<text x="223.1" y="102.9">1</text>
<text x="56.8" y="113.1">2</text>
<text x="95.5" y="108.1">S</text>
<text x="131.9" y="108.5" transform="rotate(-90 131.9 108.5)">13</text>
<text x="133.5" y="108.5" transform="rotate(-90 133.5 108.5)">14</text>
<text x="135" y="108.5" transform="rotate(-90 135 108.5)">15</text>
<text x="136.6" y="108.5" transform="rotate(-90 136.6 108.5)">16</text>
<text x="138.1" y="108.5" transform="rotate(-90 138.1 108.5)">17</text>
<text x="139.6" y="108.5" transform="rotate(-90 139.6 108.5)">18</text>
<text x="154.7" y="110.6">1</text>
<text x="176.3" y="108.2">S</text>
<text x="223.1" y="113.7">1</text>
<text x="223.1" y="108.4">2</text>
<text x="154.7" y="116.2">2</text>
<text x="185.2" y="117.4">1</text>
<text x="190.8" y="117.4">2</text>
<text x="223.1" y="119.3">2</text>
<text x="56.8" y="121.5">1</text>
<text x="56.8" y="127">2</text>
<text x="178.4" y="129.7">1</text>
<text x="178.4" y="135.3">2</text>
</g>
<g font-size="1.2" fill="#00f">
<text x="123.3" y="67.5">51123GND</text>
<text x="138.8" y="67.5">51123GND</text>
<text x="185.7" y="76.8">5-,7-,8-,9-,10-,11-,23-,41-,59-</text>
<text x="53.3" y="80.2">5-,7-,8-,9-,10-,11-,23-,41-,59-</text>
<text x="102.1" y="83.3">POWERPAD1x1m</text>
<text x="148.4" y="78.6">5-,13-,14-</text>
<text x="19.2" y="89.5">12-,14-,17-,23-,26-,27-,28-,29-,30-,37-,44-</text>
<text x="151" y="89">POWERPAD1x1m</text>
<text x="207.5" y="88.2">0.1uF_25V</text>
<text x="215.1" y="88">68pF_50V</text>
<text x="253.1" y="89.5">8-,9-,10-,11-,12-,43-,59-</text>
<text x="63" y="92.8">68pF_50V</text>
<text x="70.4" y="93">0.1uF_25V</text>
<text x="78.1" y="93.1">4.7uF_25v</text>
<text x="85.9" y="93.1">4.7uF_25v</text>
<text x="148.2" y="92.4">51123GND</text>
<text x="17.7" y="101.5">POWERPAD_2_0610</text>
<text x="112.2" y="97.2">0_5%</text>
<text x="257.6" y="101.8">POWERPAD_2_0610</text>
<text x="113.7" y="108.2">TI_TPS51123RGER_QFN_24P</text>
<text x="154.6" y="108.3">5-,6-,13-</text>
<text x="113.4" y="114.2">12-,25-,27-,32-,37-,44-</text>
<text x="194.9" y="117.5">8-,32-</text>
<text x="143.1" y="122.2">7-,21-,32-</text>
<text x="101.6" y="131.4">5-,32-</text>
<text x="192.8" y="126.9">7-,21-,32-</text>
<text x="219.6" y="126.5">51123GND</text>
<text x="53.3" y="135.8">51123GND</text>
<text x="151.6" y="133">5-,6-,13-</text>
<text x="141.7" y="138.7">POWERPAD1x1m</text>
<text x="114.1" y="154.8">5-,6-</text>
<text x="189.4" y="158.4">12-,59-</text>
<text x="124.9" y="170.3">5-,13-</text>
</g>
<text font-size=".8" fill="#00f" x="101.8" y="76.9">5-,6-,13-,26-,31-,32-,33-,41-</text>
<g font-size=".8" fill="#f00">
<text x="111.4" y="84.4">1</text>
<text x="111.4" y="86.4">2</text>
</g>
</svg>
